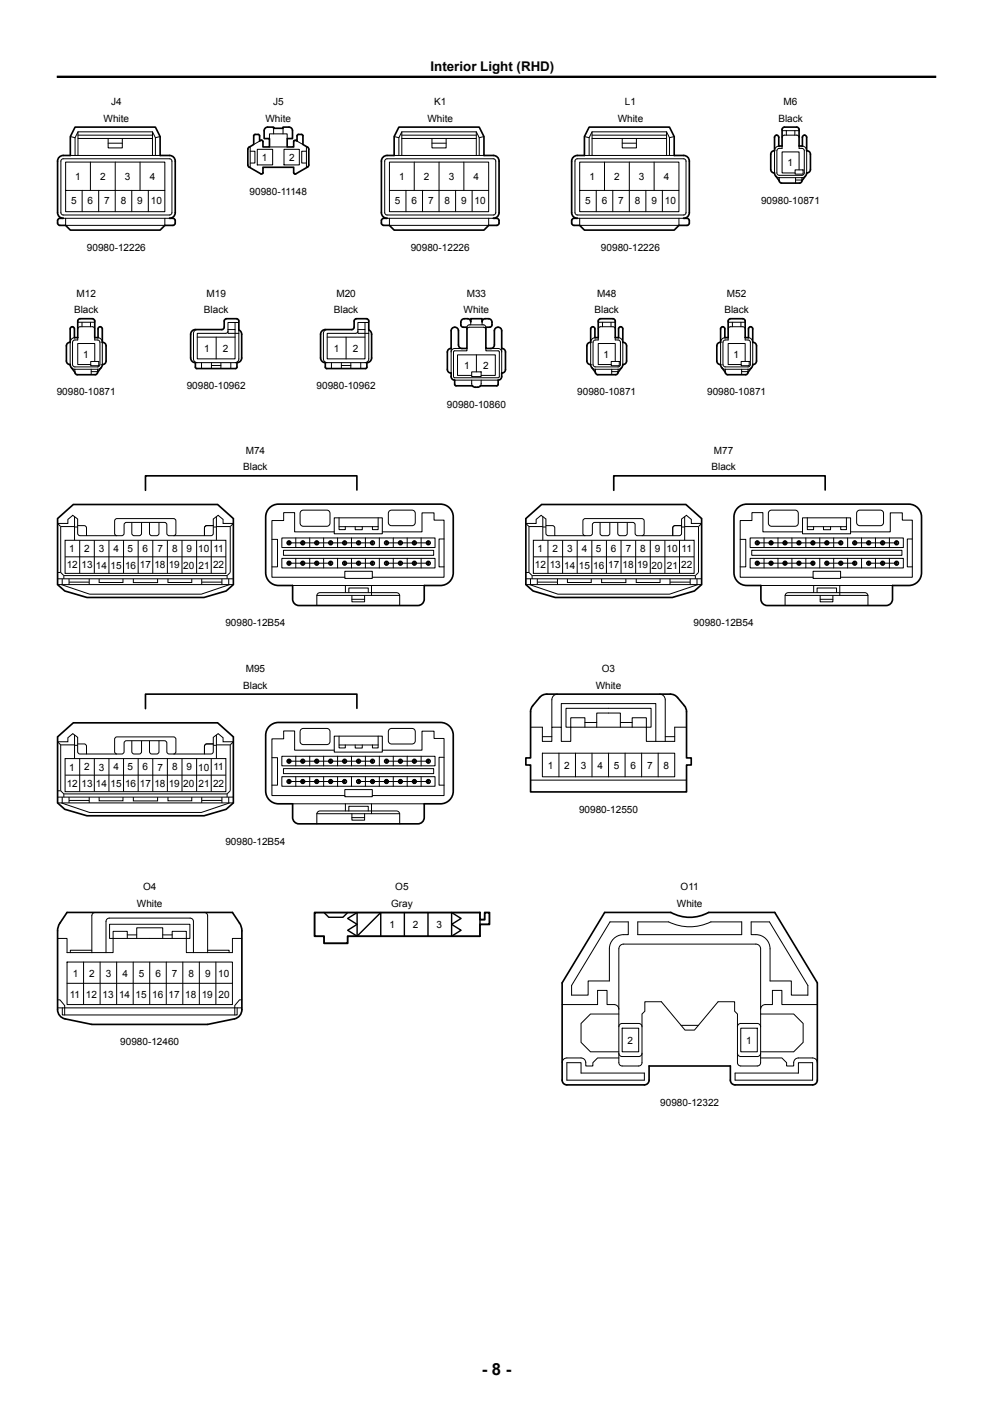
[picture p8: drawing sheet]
<svg xmlns="http://www.w3.org/2000/svg" width="210mm" height="297mm" viewBox="0 0 210 297" stroke-linecap="round" stroke-linejoin="round" font-family="sans-serif">
<g fill="none" stroke="#000" stroke-width=".21">
<path d="M12.9 33.8l.5-.2 22.7 .1 .3 .4-.1 11.1-.4 .3-22.8-.1-.2-.4zM14.9 32.9h19M14.9 28.9l1 .2M16.5 29.3h15.7M16.5 28.6h15.7M16.5 27.9v5M19.1 34.3v6M22.9 29.3v2h3v-2M22.9 30.3h3M24.4 34.3v10.5M29.6 34.3v6M32.2 27.9v5"/>
<path d="M32.9 32.9v-3.8l-.7-1.2h-15.7l-.6 1.2v3.8M33.9 28.9l-1 .2M52.9 32h1v2.5h-1M52.9 31v4.5M54.4 31.6h3.3v3.3h-3.3zM54.9 29.8l-1.2 .8M57 29.3v-1h3.7v1M57 31.1h3.7M57.9 27.1v1.2M59.9 27.1v1.2M60.1 31.6h3.2v3.3h-3.2zM62.8 29.8l1.3 .8"/>
<path d="M64.8 32h-1v2.5h1M64.8 31v4.5M81.4 33.8l.5-.2 22.7 .1 .2 .4v11.1l-.5 .3-22.7-.1-.2-.4zM83.4 32.9h18.9M83.4 28.9l1 .2M85 29.3h15.7M85 28.6h15.7M85 27.9v5M87.6 34.3v6M91.4 29.3v2h2.9v-2M91.4 30.3h2.9M92.9 34.3v10.5"/>
<path d="M98.1 34.3v6M100.7 27.9v5M101.3 32.9v-3.8l-.6-1.2h-15.7l-.6 1.2v3.8M102.3 28.9l-1 .2M121.7 33.8l.4-.2 22.7 .1 .3 .4-.1 11.1-.4 .3-22.8-.1-.2-.4zM123.6 32.9h19M123.6 28.9l1 .2M125.2 29.3h15.8M125.2 28.6h15.8M125.2 27.9v5M127.8 34.3v6M131.6 29.3v2h3v-2"/>
<path d="M131.6 30.3h3M133.1 34.3v10.5M138.3 34.3v6M141 27.9v5M141.6 32.9v-3.8l-.6-1.2h-15.8l-.6 1.2v3.8M142.6 28.9l-1 .2M164.1 37.3l.7 .3M164.7 30.9a.99 .99 0 0 0-.9 1v4.7M164.8 37.6h4.8M164.8 37.6v.6M165.4 30.9v.5l-.9 .1-.2 .4 .1 4.9 .4 .3h4.8l.4-.3 .1-.2v-4.7l-.3-.4-.8-.1v-.5M165.4 27.6h3.6"/>
<path d="M166.3 27.6v1M168.1 27.6v1M168.1 35.9h1.7v.9h-1.7zM168.2 37.6v1.1M168.2 38.1h1.4M169 29.1l-.3-.4-.2-.1h-2.6l-.4 .2-.1 .3M169 35.9v-3.8h-3.6v4.5h2.7M169.6 37.6v.6M169.7 30.9a.99 .99 0 0 1 .9 1v4.7M170.3 37.3l-.7 .3M13.4 46.2h22.5M13.9 40.3h21v4.5h-21z"/>
<path d="M13.9 40.3v-6h21v6M13.9 46.2v1.5h21v-1.5M17.4 40.3v4.5M20.9 40.3v4.5M27.9 40.3v4.5M31.4 40.3v4.5M81.9 46.2h22.4M82.4 40.3h20.9v4.5h-20.9zM82.4 40.3v-6h20.9v6M82.4 46.2v1.5h20.9v-1.5M85.9 40.3v4.5M89.4 40.3v4.5"/>
<path d="M96.3 40.3v4.5M99.8 40.3v4.5M122.1 46.2h22.5M122.6 40.3h21v4.5h-21zM122.6 40.3v-6h21v6M122.6 46.2v1.5h21v-1.5M126.1 40.3v4.5M129.6 40.3v4.5M136.6 40.3v4.5M140.1 40.3v4.5M15.1 77.8l.7 .3M15.7 71.4a.99 .99 0 0 0-.9 1v4.7"/>
<path d="M15.8 78.1h4.8M15.8 78.1v.7M16.4 71.4v.5l-.8 .1-.3 .4 .1 5 .4 .2h4.8l.5-.2v-.3v-4.7l-.2-.4-.9-.1v-.5M16.4 68.2h3.6M17.3 68.2v.9M19.1 68.2v.9M19.2 76.5h1.7v.9h-1.7zM19.3 78.1v1.2M19.3 78.6h1.3M20 69.6l-.2-.4-.3-.1h-2.6l-.4 .3-.1 .2M20 76.5v-3.8h-3.6v4.4h2.8M20.6 78.1v.7"/>
<path d="M20.7 71.4a.99 .99 0 0 1 .9 1v4.7M21.3 77.8l-.7 .3M41.3 76.7h8.8M41.7 69.7a.8 .8 0 0 0-.8 .8v5.4a.8 .8 0 0 0 .8 .8M41.7 71.3h8M42.6 76.7v1.3M44.7 76.7v1.3M44.7 77.3h2M45.7 71.3v4.6M46.7 76.7v1.3M48.2 69.7h1.5M48.8 76.7v1.3"/>
<path d="M49.7 68.2v7.7h-8v-5.4h6l.4-.2 .1-.3M50.5 69.8v6.1a.8 .8 0 0 1-.8 .8M50.5 68.2h-2.3v2.3h2.3M68.8 76.7h8.8M69.2 69.7a.8 .8 0 0 0-.8 .8v5.4a.8 .8 0 0 0 .8 .8M69.2 71.3h8M70.1 76.7v1.3M72.2 77.3h2M72.2 76.7v1.3M73.2 71.3v4.6M74.2 76.7v1.3M75.7 69.7h1.5"/>
<path d="M76.3 76.7v1.3M77.2 68.2v7.7h-8v-5.4h6l.4-.2 .1-.3M78 69.8v6.1a.8 .8 0 0 1-.8 .8M78 68.2h-2.3v2.3h2.3M95.4 73.7v5.2M96.2 69.2h.1M97.7 73.7h-1.5a.75 .75 0 0 0-.8 .8M98.8 69.2v-.2l.5-.3h3l.4 .3 .1 .2M98.8 73.7v.5l-2.8 .1v5.5h9.5v-5.5l-2.7-.1v-.5M99.6 68.1v.6M99.8 78.7h2v1h-2zM99.8 79.4h-3v-4.3h8v4.3h-3"/>
<path d="M100.8 75.1v3.6M102 68.1v.6M102.8 69.7l-.1-.2-.4-.3h-3l-.5 .3v.2M103.8 73.7h1.5a.75 .75 0 0 1 .8 .8M105.3 69.2h.1M106.1 73.7v5.2M125.2 77.8l.7 .3M125.8 71.4a.99 .99 0 0 0-.9 1v4.7M125.9 78.1h4.8M125.9 78.1v.7M126.5 71.4v.5l-.8 .1-.3 .4 .1 5 .4 .2h4.8l.4-.2 .1-.3v-4.7l-.2-.4-.9-.1v-.5M126.5 68.2h3.6"/>
<path d="M127.4 68.2v.9M129.2 68.2v.9M129.3 76.5h1.7v.9h-1.7zM129.4 78.6h1.3M129.4 78.1v1.2M130.1 69.6l-.2-.4-.3-.1h-2.6l-.4 .3-.1 .2M130.1 76.5v-3.8h-3.6v4.4h2.8M130.7 78.1v.7M130.8 71.4a.99 .99 0 0 1 .9 1v4.7M131.4 77.8l-.7 .3M152.7 77.8l.7 .3M153.3 71.4a.99 .99 0 0 0-.9 1v4.7"/>
<path d="M153.4 78.1h4.8M153.4 78.1v.7M154 71.4v.5l-.9 .1-.2 .4 .1 5 .4 .2h4.8l.4-.2 .1-.3v-4.7l-.3-.4-.8-.1v-.5M154 68.2h3.6M154.9 68.2v.9M156.7 68.2v.9M156.7 76.5h1.7v.9h-1.7zM156.8 78.6h1.4M156.8 78.1v1.2M157.6 69.6l-.3-.4-.2-.1h-2.6l-.4 .3-.1 .2M157.6 76.5v-3.8h-3.6v4.4h2.7M158.2 78.1v.7"/>
<path d="M158.3 71.4a.99 .99 0 0 1 .9 1v4.7M158.9 77.8l-.7 .3M96.2 80.4h9.2M99.8 80.4l.1 1.2M101.8 80.4l-.2 1.2M12.8 111.4l-.6-.7h2.2v-.8l1-.9 1 .8v3l.3 .5h.2h9.1l.2-.5 .1-2 .4-.3 8.3 .1 .3 .4 .1 2.1 .4 .2h8.8l.4-.2 .1-.3v-3l1-.8 1.1 .9v.8h2.2l-.7 .7M12.8 111.4h3M12.8 111.4v9.7M13.8 114.3h34v7h-34zM13.8 117.8h34M15.8 109.3v5M15.8 111.5h.6"/>
<path d="M16.4 111.2h1.4l.4 .2 .1 2M16.9 114.3v7M19.9 114.3v7M23 114.3v7M24.7 113.3h-.2l-.3-.5v-2.6l.1-.3 .4-.2 12.3 .1 .2 .4v2.6l-.1 .3-.4 .2M26.1 114.3v7M27.9 110.5v2.3l.2 .5h.3h1l.5-.2v-2.6M29.2 114.3v7M31.6 110.5v2.3l.3 .5h.2h1l.5-.2v-2.6M32.3 114.3v7M35.4 114.3v7M38.5 114.3v7"/>
<path d="M41.6 114.3v7M44.7 114.3v7M45.1 111.2h-1.4l-.4 .2-.1 2M45.1 111.5h.7M45.1 111.2h-1.4l-.4 .2-.1 1.9M45.8 111.4h2.9M45.8 109.3v5M48.7 111.4v9.7l-.7 .7M57.5 114.1h1.2v5.8h-1.2M59.6 113.8h32.4v2h-32.4zM59.6 118.1h32.4v2h-32.4zM59.9 116.4h31.8v1.1h-31.8z"/>
<path d="M61 115.2v-.7h.2v.7M61 119.5v-.7h.2v.7M61.1 119.1h8.8M61.1 114.8h17.7M62.6 113.8v2M62.6 118.1v2M63.7 108.1l.4-.2h5a.67 .67 0 0 1 .7 .7v2.1a.67 .67 0 0 1-.7 .6h-5a.67 .67 0 0 1-.6-.6v-2.1zM63.9 115.2v-.7h.2v.7M63.9 119.5v-.7h.2v.7M65.5 113.8v2M65.5 118.1v2M66.9 115.2v-.7h.2v.7"/>
<path d="M66.9 119.5v-.7h.2v.7M68.4 113.8v2M68.4 118.1v2M69.8 115.2v-.7h.2v.7M69.8 119.5v-.7h.2v.7M70.7 109.5h10.2v3.4h-10.2zM70.7 112.5h-8.4v-4.1h-2.3v1.7h-2.5v12h15.4M71.4 113.8v2M71.4 118.1v2M71.7 109.5v2.5h1.3v-.6M71.7 111.4h8.3M72.8 115.2v-.7h.2v.7"/>
<path d="M72.8 119.5v-.7h.2v.7M72.9 119.1h5.9M74.3 113.8v2M74.3 118.1v2M75.1 111.4v.7h1.5v-.7M75.7 115.2v-.7h.2v.7M75.7 119.5v-.7h.2v.7M77.3 113.8v2M77.3 118.1v2M78.7 115.2v-.7h.2v.7M78.7 119.5v-.7h.2v.7M80 109.5v2.5h-1.2v-.6"/>
<path d="M80.2 113.8v2M80.2 118.1v2M80.9 112.5h8.3v-4h2.6v1.5h2.1v12.1h-15.2M81.6 115.2v-.7h.2v.7M81.6 119.5v-.7h.2v.7M81.7 119.1h8.9M81.7 114.8h8.9M82.3 108.1l.5-.2h4.3a.67 .67 0 0 1 .7 .7v1.9a.68 .68 0 0 1-.7 .7h-4.3a.67 .67 0 0 1-.7-.7v-1.9zM83.2 113.8v2M83.2 118.1v2M84.6 115.2v-.7h.2v.7M84.6 119.5v-.7h.2v.7"/>
<path d="M86.1 113.8v2M86.1 118.1v2M87.5 115.2v-.7h.2v.7M87.5 119.5v-.7h.2v.7M89.1 113.8v2M89.1 118.1v2M90.5 115.2v-.7h.2v.7M90.5 119.5v-.7h.2v.7M93.9 114h-1.1v5.9h1.1M111.9 111.4l-.7-.7h2.2v-.8l1-.9 1.1 .8v3l.2 .5h.3h9l.3-.5v-2l.5-.3 8.3 .1 .2 .4 .1 2.1 .4 .2h8.8l.5-.2v-.3v-3l1.1-.8 1 .9v.8h2.2l-.7 .7M111.9 111.4h2.9M111.9 111.4v9.7"/>
<path d="M112.8 114.3h34v7h-34zM112.8 117.8h34M114.8 111.5h.7M114.8 109.3v5M115.5 111.2h1.3l.5 .2v2M115.9 114.3v7M119 114.3v7M122.1 114.3v7M123.8 113.3h-.3l-.2-.5v-2.6v-.3l.5-.2 12.2 .1 .2 .4v2.6v.3l-.5 .2M125.2 114.3v7M126.9 110.5v2.3l.3 .5h.2h1.1l.4-.2 .1-2.6M128.2 114.3v7"/>
<path d="M130.6 110.5v2.3l.3 .5h.2h1.1l.4-.2 .1-2.6M131.3 114.3v7M134.4 114.3v7M137.5 114.3v7M140.6 114.3v7M143.7 114.3v7M144.1 111.2h-1.3l-.5 .2v2M144.1 111.5h.7M144.2 111.2h-1.4l-.5 .2v1.9M144.8 111.4h2.9M144.8 109.3v5M147.7 111.4v9.7l-.6 .7"/>
<path d="M156.5 114.1h1.2v5.8h-1.2M158.6 113.8h32.4v2h-32.4zM158.6 118.1h32.4v2h-32.4zM159 116.4h31.7v1.1h-31.7zM160 115.2v-.7h.3v.7M160 119.5v-.7h.3v.7M160.1 119.1h11.8M160.1 114.8h17.7M161.6 113.8v2M161.6 118.1v2M162.7 108.1l.5-.2h4.9a.67 .67 0 0 1 .7 .7v2.1a.67 .67 0 0 1-.7 .6h-4.9a.67 .67 0 0 1-.7-.6v-2.1zM162.9 115.2v-.7h.3v.7"/>
<path d="M162.9 119.5v-.7h.3v.7M164.5 113.8v2M164.5 118.1v2M165.9 115.2v-.7h.2v.7M165.9 119.5v-.7h.2v.7M167.5 113.8v2M167.5 118.1v2M168.8 115.2v-.7h.3v.7M168.8 119.5v-.7h.3v.7M169.7 109.5h10.2v3.4h-10.2zM169.7 112.5h-8.4v-4.1h-2.3v1.7h-2.5v12h15.5M170.4 113.8v2"/>
<path d="M170.4 118.1v2M170.7 109.5v2.5h1.4v-.6M170.7 111.4h8.3M171.8 115.2v-.7h.2v.7M171.8 119.5v-.7h.2v.7M173.4 113.8v2M173.4 118.1v2M174.2 111.4v.7h1.4v-.7M174.7 115.2v-.7h.3v.7M174.7 119.5v-.7h.3v.7M174.9 119.1h5.9M176.3 113.8v2"/>
<path d="M176.3 118.1v2M177.7 115.2v-.7h.2v.7M177.7 119.5v-.7h.2v.7M179 109.5v2.5h-1.2v-.6M179.3 113.8v2M179.3 118.1v2M179.9 112.5h8.4v-4h2.5v1.5h2.1v12.1h-15.1M180.6 115.2v-.7h.3v.7M180.6 119.5v-.7h.3v.7M180.8 114.8h8.8M181.4 108.1l.4-.2h4.4a.67 .67 0 0 1 .7 .7v1.9a.68 .68 0 0 1-.7 .7h-4.4a.67 .67 0 0 1-.6-.7v-1.9zM182.2 113.8v2"/>
<path d="M182.2 118.1v2M183.6 115.2v-.7h.2v.7M183.6 119.5v-.7h.2v.7M183.7 119.1h5.9M185.1 113.8v2M185.1 118.1v2M186.5 115.2v-.7h.3v.7M186.5 119.5v-.7h.3v.7M188.1 113.8v2M188.1 118.1v2M189.5 115.2v-.7h.2v.7M189.5 119.5v-.7h.2v.7"/>
<path d="M192.9 114h-1v5.9h1M12.2 122.4h37.2M12.2 123.7h37.2M12.2 121.1h.6M12.8 121.1l.7 .7M13 123.7l5.9 2h23.7l6-2M13.2 122.4v1.3M13.5 121.8h34.5M13.5 121.8v.6M14.6 122.4v1.3M14.6 123.1h4.3M18.9 122.4v1.3"/>
<path d="M21 122.4v.8h5v-.8M28.2 122.4v.8h5.1v-.8M35.5 122.4v.8h5.1v-.8M42.7 123.1h4.2M42.7 122.4v1.3M46.9 122.4v1.3M48 121.8v.6M48.4 122.4v1.3M61.9 123.9h27.8M67 128.1v-2.1a.68 .68 0 0 1 .7-.6h16.2a.68 .68 0 0 1 .6 .6v2.1M67 126h17.5M72.9 120.8h5.8v1.6h-5.8z"/>
<path d="M73 123.9v1.5M73.8 125.4v-1h4.1v1M74.4 126v1.3h2.7v-1.3M74.4 126.8h2.7M78.6 123.9v2.1M111.2 122.4h37.2M111.2 123.7h37.2M111.2 121.1h.7M111.9 121.1l.6 .7M112 123.7l6 2h23.6l6-2M112.2 122.4v1.3M112.5 121.8h34.6"/>
<path d="M112.5 121.8v.6M113.6 123.1h4.3M113.6 122.4v1.3M117.9 122.4v1.3M120 122.4v.8h5v-.8M127.2 122.4v.8h5.2v-.8M134.6 122.4v.8h5v-.8M141.7 123.1h4.3M141.7 122.4v1.3M146 122.4v1.3M147.1 121.8v.6M147.4 122.4v1.3"/>
<path d="M160.9 123.9h27.9M166 128.1v-2.1a.68 .68 0 0 1 .7-.6h16.2a.68 .68 0 0 1 .7 .6v2.1M166 126h17.6M172 120.8h5.8v1.6h-5.8zM172.1 123.9v1.5M172.8 125.4v-1h4.1v1M173.5 126v1.3h2.6v-1.3M173.5 126.8h2.6M177.6 123.9v2.1M12.8 157.6l-.6-.7h2.2v-.8l1-.9 1 .8v3l.3 .4 .2 .1 9.1-.1 .2-.4 .1-2.1 .4-.2 8.3 .1 .3 .4 .1 2.1 .4 .2h8.8l.4-.2 .1-.3v-3l1-.8 1.1 .9v.8h2.2l-.7 .7M12.8 157.6v9.7M12.8 157.6h3"/>
<path d="M15.8 155.5v5M15.8 157.7h.6M16.4 157.4h1.4l.4 .2 .1 2M24.7 159.5l-.2-.1-.3-.4v-2.6l.1-.3 .4-.2 12.3 .1 .2 .4v2.6l-.1 .3-.4 .2M27.9 156.7v2.3l.2 .4 .3 .1h1l.5-.2v-2.6M31.6 156.7v2.3l.3 .4 .2 .1h1l.5-.2v-2.6M45.1 157.4h-1.4l-.4 .2-.1 2M45.1 157.7h.7M45.1 157.4h-1.4l-.4 .2-.1 1.9M45.8 155.5v5M45.8 157.6h2.9M48.7 157.6v9.7l-.7 .6"/>
<path d="M59.6 160h32.4v2h-32.4zM62.6 160v2M63.7 154.3l.4-.2h5a.67 .67 0 0 1 .7 .7v2a.67 .67 0 0 1-.7 .7h-5a.67 .67 0 0 1-.6-.7v-2zM65.5 160v2M68.4 160v2M70.7 155.7h10.2v3.4h-10.2zM70.7 158.7h-8.4v-4.1h-2.3v1.7h-2.5v12h15.4M71.4 160v2M71.7 155.7v2.5h1.3v-.6M71.7 157.6h8.3M74.3 160v2M75.1 157.6v.6h1.5v-.6"/>
<path d="M77.3 160v2M80 155.7v2.5h-1.2v-.6M80.2 160v2M80.9 158.7h8.3v-4h2.6v1.5h2.1v12.1h-15.2M82.3 154.3l.5-.2h4.3a.67 .67 0 0 1 .7 .7v1.9a.68 .68 0 0 1-.7 .7h-4.3a.67 .67 0 0 1-.7-.7v-1.9zM83.2 160v2M86.1 160v2M89.1 160v2M114.7 159.3h28v5h-28zM114.7 155.8h2M117.9 146.8a1.2 1.2 0 0 0-1.2 1.2v5.8M118.2 159.3v5"/>
<path d="M118.7 153.8v-5h20v8M120.7 153.8h-1v-4h18v4h-1M120.7 153.8v-2h3v2M120.7 153.8h16M120.7 153.8v3h-2v-3h-2v3h-2v-3h-2.5M121.7 159.3v5M123.7 152.8h2.5M125.2 159.3v5M126.2 153.8v-3h5v3M128.7 159.3v5M131.2 152.8h2.5M132.2 159.3v5"/>
<path d="M133.7 153.8v-2h3v2M135.7 159.3v5M136.7 153.8v3h6v-3h2.5M139.2 159.3v5M139.5 146.8a1.2 1.2 0 0 1 1.2 1.2v8.8M140.7 155.8h2M12.2 168.6h37.2M12.2 169.8h37.2M12.2 167.3h.6M12.8 167.3l.7 .6M13 169.8l5.9 2.1h23.7l6-2.1M13.2 168.6v1.2"/>
<path d="M13.5 167.9h34.5M13.5 167.9v.7M13.8 160.5h34v7h-34zM13.8 164h34M14.6 168.6v1.2M14.6 169.3h4.3M16.9 160.5v7M18.9 168.6v1.2M19.9 160.5v7M21 168.6v.8h5v-.8M23 160.5v7M26.1 160.5v7"/>
<path d="M28.2 168.6v.8h5.1v-.8M29.2 160.5v7M32.3 160.5v7M35.4 160.5v7M35.5 168.6v.8h5.1v-.8M38.5 160.5v7M41.6 160.5v7M42.7 168.6v1.2M42.7 169.3h4.2M44.7 160.5v7M46.9 168.6v1.2M48 167.9v.7"/>
<path d="M48.4 168.6v1.2M57.5 160.3h1.2v5.8h-1.2M59.6 164.3h32.4v2h-32.4zM59.9 162.6h31.8v1.1h-31.8zM61 161.3v-.6h.2v.6M61 165.6v-.6h.2v.6M61.1 165.3h11.8M61.1 161h17.7M61.9 170h27.8M62.6 164.3v2M63.9 161.3v-.6h.2v.6M63.9 165.6v-.6h.2v.6"/>
<path d="M65.5 164.3v2M66.9 161.3v-.6h.2v.6M66.9 165.6v-.6h.2v.6M67 174.3v-2.1a.68 .68 0 0 1 .7-.7h16.2a.68 .68 0 0 1 .6 .7v2.1M67 172.1h17.5M68.4 164.3v2M69.8 161.3v-.6h.2v.6M69.8 165.6v-.6h.2v.6M71.4 164.3v2M72.8 161.3v-.6h.2v.6M72.8 165.6v-.6h.2v.6M72.9 167h5.8v1.5h-5.8z"/>
<path d="M73 170v1.5M73.8 171.5v-.9h4.1v.9M74.3 164.3v2M74.4 172.1v1.4h2.7v-1.4M74.4 173h2.7M75.7 161.3v-.6h.2v.6M75.7 165.6v-.6h.2v.6M75.8 165.3h14.8M77.3 164.3v2M78.6 170v2.1M78.7 161.3v-.6h.2v.6M78.7 165.6v-.6h.2v.6"/>
<path d="M80.2 164.3v2M81.6 161.3v-.6h.2v.6M81.6 165.6v-.6h.2v.6M81.7 161h8.9M83.2 164.3v2M84.6 161.3v-.6h.2v.6M84.6 165.6v-.6h.2v.6M86.1 164.3v2M87.5 161.3v-.6h.2v.6M87.5 165.6v-.6h.2v.6M89.1 164.3v2M90.5 161.3v-.6h.2v.6"/>
<path d="M90.5 165.6v-.6h.2v.6M93.9 160.2h-1.1v5.9h1.1M112.2 165h33M12.2 198.5h2v3h5.2M20.1 193a.7 .7 0 0 0-.7 .7v7.8M23.9 198.5v-1.5h3v1.5M23.9 198.5h-.7v-3h17v3h-.8M23.9 198.5v3h-4.5M23.9 198.5h15.5M26.9 197.8h2M28.9 198.5v-2.2h5.5v2.2M34.4 197.8h2"/>
<path d="M36.4 198.5v-1.5h3v1.5M39.4 198.5v3h4.5M43.2 193a.7 .7 0 0 1 .7 .7v7.8M51.2 198.5h-2v3h-5.3M129 195h3.9v2.7a3.2 3.2 0 0 0-4 3v6.8h-4.5v3h-3.5v-2zM134.9 195h6.5a10.1 10.1 0 0 0 8.9 0h6.6v2.7h-22zM158.9 195h3.8l8.1 13.5v2h-3.4v-3h-4.5v-6.8a3.2 3.2 0 0 0-4-3zM12.2 211.5h.5l1 1.2v2M12.2 213.2h39M13.2 213.2v1.5h37v-1.5M14.2 203.5h35v9h-35zM14.2 208h35"/>
<path d="M17.7 203.5v9M19.4 201h-4.5v.5M21.2 203.5v9M22.4 201.5v-6.6a.7 .7 0 0 1 .7-.7h17.1a.7 .7 0 0 1 .7 .7v6.6M24.7 203.5v9M28.2 203.5v9M31.7 203.5v9M35.2 203.5v9M38.7 203.5v9M42.2 203.5v9M43.9 201h4.6v.5M45.7 203.5v9"/>
<path d="M51.2 211.5h-.5l-1 1.2v2M118.9 212.5h7.5v-3h2v3h1.5a1 1 0 0 1 1 1M130.9 217.2a.7 .7 0 0 1 .7-.7h3.5a.7 .7 0 0 1 .7 .7M130.9 214.5h-6l-2 2v4l2 2h6M131.2 200l.7-.3h28a1 1 0 0 1 1 1v24.1a.7 .7 0 0 1-.7 .7h-3.5a.7 .7 0 0 1-.7-.7v-10.3l-.6-.6v-2h-3.5l-5 6h-2l-5-6h-3.5v2l-.6 .6v10.3a.7 .7 0 0 1-.7 .7h-3.5a.7 .7 0 0 1-.7-.7v-24.1zM131.6 217.5h3.5v5h-3.5zM144 216.9h3.7M156 217.2a.7 .7 0 0 1 .7-.7h3.5a.7 .7 0 0 1 .7 .7M156.7 217.5h3.5v5h-3.5zM160.9 214.5h7l1.9 2v4l-1.9 2h-7M172.8 212.5h-7.4v-3h-2v3h-1.5a1 1 0 0 0-1 1M119.9 224.8h3v2.2h13.4v1.5h-16.4z"/>
<path d="M130.9 222.8a.7 .7 0 0 0 .7 .7h3.5a.7 .7 0 0 0 .7-.7M130.9 223.8h-4.5l-1 1v.7h-1.5a1.25 1.25 0 0 0-1-1.7h-3a1 1 0 0 0-1 1M155.5 227h13.3v-2.2h3v3.7h-16.3zM156 222.8a.7 .7 0 0 0 .7 .7h3.5a.7 .7 0 0 0 .7-.7M160.9 223.8h4.5l1 1v.7h1.5a1.25 1.25 0 0 1 .9-1.7h3a1 1 0 0 1 1 1"/>
<circle cx="61.1" cy="119.1" r=".45"/>
<circle cx="61.1" cy="114.8" r=".45"/>
<circle cx="61.1" cy="119.1" r=".35"/>
<circle cx="61.1" cy="114.8" r=".35"/>
<circle cx="64" cy="119.1" r=".45"/>
<circle cx="64" cy="114.8" r=".45"/>
<circle cx="64" cy="119.1" r=".35"/>
<circle cx="64" cy="114.8" r=".35"/>
<circle cx="67" cy="119.1" r=".45"/>
<circle cx="67" cy="114.8" r=".45"/>
<circle cx="67" cy="119.1" r=".35"/>
<circle cx="67" cy="114.8" r=".35"/>
<circle cx="69.9" cy="119.1" r=".45"/>
<circle cx="69.9" cy="114.8" r=".45"/>
<circle cx="69.9" cy="119.1" r=".35"/>
<circle cx="69.9" cy="114.8" r=".35"/>
<circle cx="72.9" cy="119.1" r=".45"/>
<circle cx="72.9" cy="114.8" r=".45"/>
<circle cx="72.9" cy="119.1" r=".35"/>
<circle cx="72.9" cy="114.8" r=".35"/>
<circle cx="75.8" cy="119.1" r=".45"/>
<circle cx="75.8" cy="114.8" r=".45"/>
<circle cx="75.8" cy="119.1" r=".35"/>
<circle cx="75.8" cy="114.8" r=".35"/>
<circle cx="78.8" cy="119.1" r=".45"/>
<circle cx="78.8" cy="114.8" r=".45"/>
<circle cx="78.8" cy="119.1" r=".35"/>
<circle cx="78.8" cy="114.8" r=".35"/>
<circle cx="81.7" cy="114.8" r=".35"/>
<circle cx="81.7" cy="119.1" r=".35"/>
<circle cx="81.7" cy="119.1" r=".45"/>
<circle cx="81.7" cy="114.8" r=".45"/>
<circle cx="84.7" cy="119.1" r=".45"/>
<circle cx="84.7" cy="114.8" r=".45"/>
<circle cx="84.7" cy="114.8" r=".35"/>
<circle cx="84.7" cy="119.1" r=".35"/>
<circle cx="87.6" cy="119.1" r=".45"/>
<circle cx="87.6" cy="114.8" r=".45"/>
<circle cx="87.6" cy="119.1" r=".35"/>
<circle cx="87.6" cy="114.8" r=".35"/>
<circle cx="90.6" cy="119.1" r=".35"/>
<circle cx="90.6" cy="114.8" r=".35"/>
<circle cx="90.6" cy="119.1" r=".45"/>
<circle cx="90.6" cy="114.8" r=".45"/>
<circle cx="160.1" cy="119.1" r=".45"/>
<circle cx="160.1" cy="114.8" r=".45"/>
<circle cx="160.1" cy="114.8" r=".35"/>
<circle cx="160.1" cy="119.1" r=".35"/>
<circle cx="163.1" cy="119.1" r=".45"/>
<circle cx="163.1" cy="114.8" r=".45"/>
<circle cx="163.1" cy="119.1" r=".35"/>
<circle cx="163.1" cy="114.8" r=".35"/>
<circle cx="166" cy="119.1" r=".45"/>
<circle cx="166" cy="114.8" r=".45"/>
<circle cx="166" cy="114.8" r=".35"/>
<circle cx="166" cy="119.1" r=".35"/>
<circle cx="169" cy="119.1" r=".45"/>
<circle cx="169" cy="114.8" r=".45"/>
<circle cx="169" cy="119.1" r=".35"/>
<circle cx="169" cy="114.8" r=".35"/>
<circle cx="171.9" cy="119.1" r=".45"/>
<circle cx="171.9" cy="114.8" r=".45"/>
<circle cx="171.9" cy="119.1" r=".35"/>
<circle cx="171.9" cy="114.8" r=".35"/>
<circle cx="174.9" cy="119.1" r=".45"/>
<circle cx="174.9" cy="114.8" r=".45"/>
<circle cx="174.9" cy="114.8" r=".35"/>
<circle cx="174.9" cy="119.1" r=".35"/>
<circle cx="177.8" cy="119.1" r=".45"/>
<circle cx="177.8" cy="114.8" r=".45"/>
<circle cx="177.8" cy="119.1" r=".35"/>
<circle cx="177.8" cy="114.8" r=".35"/>
<circle cx="180.8" cy="114.8" r=".35"/>
<circle cx="180.8" cy="119.1" r=".35"/>
<circle cx="180.8" cy="119.1" r=".45"/>
<circle cx="180.8" cy="114.8" r=".45"/>
<circle cx="183.7" cy="119.1" r=".45"/>
<circle cx="183.7" cy="114.8" r=".45"/>
<circle cx="183.7" cy="119.1" r=".35"/>
<circle cx="183.7" cy="114.8" r=".35"/>
<circle cx="186.7" cy="119.1" r=".45"/>
<circle cx="186.7" cy="114.8" r=".45"/>
<circle cx="186.7" cy="114.8" r=".35"/>
<circle cx="186.7" cy="119.1" r=".35"/>
<circle cx="189.6" cy="119.1" r=".35"/>
<circle cx="189.6" cy="114.8" r=".35"/>
<circle cx="189.6" cy="119.1" r=".45"/>
<circle cx="189.6" cy="114.8" r=".45"/>
<circle cx="61.1" cy="165.3" r=".45"/>
<circle cx="61.1" cy="161" r=".45"/>
<circle cx="61.1" cy="165.3" r=".35"/>
<circle cx="61.1" cy="161" r=".35"/>
<circle cx="64" cy="165.3" r=".45"/>
<circle cx="64" cy="161" r=".45"/>
<circle cx="64" cy="161" r=".35"/>
<circle cx="64" cy="165.3" r=".35"/>
<circle cx="67" cy="165.3" r=".45"/>
<circle cx="67" cy="161" r=".45"/>
<circle cx="67" cy="161" r=".35"/>
<circle cx="67" cy="165.3" r=".35"/>
<circle cx="69.9" cy="165.3" r=".45"/>
<circle cx="69.9" cy="161" r=".45"/>
<circle cx="69.9" cy="165.3" r=".35"/>
<circle cx="69.9" cy="161" r=".35"/>
<circle cx="72.9" cy="165.3" r=".45"/>
<circle cx="72.9" cy="161" r=".45"/>
<circle cx="72.9" cy="165.3" r=".35"/>
<circle cx="72.9" cy="161" r=".35"/>
<circle cx="75.8" cy="165.3" r=".45"/>
<circle cx="75.8" cy="161" r=".45"/>
<circle cx="75.8" cy="165.3" r=".35"/>
<circle cx="75.8" cy="161" r=".35"/>
<circle cx="78.8" cy="165.3" r=".45"/>
<circle cx="78.8" cy="161" r=".45"/>
<circle cx="78.8" cy="161" r=".35"/>
<circle cx="78.8" cy="165.3" r=".35"/>
<circle cx="81.7" cy="161" r=".35"/>
<circle cx="81.7" cy="165.3" r=".35"/>
<circle cx="81.7" cy="165.3" r=".45"/>
<circle cx="81.7" cy="161" r=".45"/>
<circle cx="84.7" cy="165.3" r=".45"/>
<circle cx="84.7" cy="161" r=".45"/>
<circle cx="84.7" cy="161" r=".35"/>
<circle cx="84.7" cy="165.3" r=".35"/>
<circle cx="87.6" cy="165.3" r=".45"/>
<circle cx="87.6" cy="161" r=".45"/>
<circle cx="87.6" cy="161" r=".35"/>
<circle cx="87.6" cy="165.3" r=".35"/>
<circle cx="90.6" cy="165.3" r=".35"/>
<circle cx="90.6" cy="161" r=".35"/>
<circle cx="90.6" cy="165.3" r=".45"/>
<circle cx="90.6" cy="161" r=".45"/>
</g>
<g fill="none" stroke="#000" stroke-width=".35">
<path d="M15.9 26.9h17l1 2v4h2a1.2 1.2 0 0 1 1.2 1.2v10.9a1.2 1.2 0 0 1-1.2 1.2h.9a.97 .97 0 0 1 0 1.4l-1.9 .1-1 1h-19l-1-1-1.5-.1a.97 .97 0 0 1 0-1.4h1a1.2 1.2 0 0 1-1.2-1.2v-10.9a1.2 1.2 0 0 1 1.2-1.2h1.5v-4zM55.6 36.7l-.4 .1-2.7-1.6-.1-3.6 .3-.5 1-.5v-1.9l.3-.3 .9 .2v1.2l.4-.1 .3 .1v1.3h1.4v-1.8h-1.1v-1.7a.75 .75 0 0 1 .7-.7h1.3v.2h2v-.2h1.2a.75 .75 0 0 1 .8 .7v1.7h-1.2v1.8h1.4v-1.2l.3-.2 .4 .1 .1-1.2 .2-.2 .8 .1 .2 .2v1.9l1.2 .8v3.5l-.1 .3-2.8 1.6-.3-.3v-1.1h-6.5v1.3M84.4 26.9h16.9l1 2v4h2a1.2 1.2 0 0 1 1.2 1.2v10.9a1.2 1.2 0 0 1-1.2 1.2h1a.97 .97 0 0 1 0 1.4l-2 .1-1 1h-18.9l-1-1-1.5-.1a.97 .97 0 0 1 0-1.4h1a1.2 1.2 0 0 1-1.2-1.2v-10.9a1.2 1.2 0 0 1 1.2-1.2h1.5v-4zM124.6 26.9h17l1 2v4h2a1.2 1.2 0 0 1 1.2 1.2v10.9a1.2 1.2 0 0 1-1.2 1.2h.9a.97 .97 0 0 1 0 1.4l-1.9 .1-1 1h-19l-1-1-1.5-.1a.97 .97 0 0 1 0-1.4h1a1.2 1.2 0 0 1-1.2-1.2v-10.9a1.2 1.2 0 0 1 1.2-1.2h1.5v-4zM165.5 27.1l.4-.2h2.6l.4 .2 .1 3.8h.7v-1.9a.45 .45 0 0 1 .4-.4 .45 .45 0 0 1 .5 .4v2.9a.75 .75 0 0 1 .8 .7v3.2a.75 .75 0 0 1-.8 .8 2.53 2.53 0 0 1-1 1.6l-.1 .3-.4 .2h-3.8h-.3l-.2-.5a2.52 2.52 0 0 1-1-1.6h-.1a.75 .75 0 0 1-.7-.8v-3.2a.75 .75 0 0 1 .8-.7v-2.9a.45 .45 0 0 1 .4-.4 .45 .45 0 0 1 .5 .4v1.9h.7zM16.5 67.7l.4-.3h2.6l.5 .3v3.7h.7v-1.8a.45 .45 0 0 1 .5-.5 .45 .45 0 0 1 .4 .5l.1 2.8a.75 .75 0 0 1 .7 .8v3.2a.75 .75 0 0 1-.8 .7 2.53 2.53 0 0 1-1 1.7v.2l-.5 .3h-3.8l-.2-.1-.3-.4a2.52 2.52 0 0 1-1-1.7 .75 .75 0 0 1-.8-.7v-3.2a.75 .75 0 0 1 .8-.8v-2.8a.45 .45 0 0 1 .5-.5 .45 .45 0 0 1 .4 .5v1.8h.7zM40.6 70l.7-.3h5.9l.2-.5 .1-1.5 .4-.3 2.4 .1 .2 .4v1.9a.98 .98 0 0 1 .6 .9v5a1 1 0 0 1-1 1v1l-.3 .3h-8.2l-.3-.3v-1a1 1 0 0 1-1-1v-5zM68.1 70l.7-.3h5.8l.3-.5 .1-1.5 .4-.3 2.3 .1 .3 .4v1.9a.98 .98 0 0 1 .6 .9v5a1 1 0 0 1-1 1v1l-.3 .3h-8.2l-.3-.3v-1a1 1 0 0 1-1-1v-5zM96.2 69.2a.75 .75 0 0 1 .8 .8v3a.75 .75 0 0 0 .7 .7h1.1v-4.5h-.8a.96 .96 0 0 1-.6-1 .96 .96 0 0 1 .8-.8h.7a.65 .65 0 0 1 .7 .7v-.7h2.4v.7a.65 .65 0 0 1 .6-.7h.7a.96 .96 0 0 1 .8 .8 .96 .96 0 0 1-.5 1h-.8v4.5h1a.75 .75 0 0 0 .8-.7v-3a.75 .75 0 0 1 .7-.8M105.3 69.2a.75 .75 0 0 1 .8 .8v3.7a.75 .75 0 0 1 .8 .8v3.7a.75 .75 0 0 1-.8 .7v.8a.75 .75 0 0 1-.8 .7l.1 .9-.2 .3h-3.6a1.27 1.27 0 0 1-1.7 0h-3.6l-.1-.3v-.9a.75 .75 0 0 1-.8-.7v-.8a.75 .75 0 0 1-.8-.7v-3.7a.75 .75 0 0 1 .8-.8v-3.7a.75 .75 0 0 1 .8-.8M126.6 67.7l.4-.3h2.6l.4 .3 .1 3.7h.7v-1.8a.45 .45 0 0 1 .5-.5 .45 .45 0 0 1 .4 .5l.1 2.8a.75 .75 0 0 1 .7 .8v3.2a.75 .75 0 0 1-.8 .7 2.53 2.53 0 0 1-1 1.7l-.1 .2-.4 .3h-3.8l-.2-.1-.3-.4a2.52 2.52 0 0 1-1-1.7 .75 .75 0 0 1-.8-.7v-3.2a.75 .75 0 0 1 .8-.8v-2.8a.45 .45 0 0 1 .5-.5 .45 .45 0 0 1 .4 .5v1.8h.7zM154.1 67.7l.4-.3h2.6l.4 .3 .1 3.7h.7v-1.8a.45 .45 0 0 1 .4-.5 .45 .45 0 0 1 .5 .5v2.8a.75 .75 0 0 1 .8 .8v3.2a.75 .75 0 0 1-.8 .7 2.53 2.53 0 0 1-1 1.7l-.1 .2-.4 .3h-3.8l-.3-.1-.2-.4a2.52 2.52 0 0 1-1-1.7h-.1a.75 .75 0 0 1-.7-.7v-3.2a.75 .75 0 0 1 .8-.8v-2.8a.45 .45 0 0 1 .4-.5 .45 .45 0 0 1 .5 .5v1.8h.7z"/>
<path d="M12.2 109.7l3.3-3h30.5l3.4 3v14l-1.6 1.3-4.7 1.4h-24.7l-4.7-1.4-1.5-1.3zM57.2 107.2l1.1-.5 .6-.1h34.3a2.7 2.7 0 0 1 2.7 2.7v11.9a2.7 2.7 0 0 1-2.7 2.7h-3.5v2.8a1.35 1.35 0 0 1-1.3 1.4h-25.2a1.35 1.35 0 0 1-1.3-1.4v-2.8h-3a2.7 2.7 0 0 1-2.7-2.7v-11.9a2.7 2.7 0 0 1 1-2.1zM75.5 103.7v-3h-44.7v3M111.2 109.7l3.3-3h30.6l3.3 3v14l-1.5 1.3-4.7 1.4h-24.8l-4.7-1.4-1.5-1.3zM156.2 107.2l1.1-.5 .6-.1h34.3a2.7 2.7 0 0 1 2.7 2.7v11.9a2.7 2.7 0 0 1-2.7 2.7h-3.4v2.8a1.35 1.35 0 0 1-1.4 1.4h-25.1a1.35 1.35 0 0 1-1.4-1.4v-2.8h-3a2.7 2.7 0 0 1-2.7-2.7v-11.9a2.7 2.7 0 0 1 1-2.1zM174.5 103.7v-3h-44.7v3M12.2 155.9l3.3-3h30.5l3.4 3v13.9l-1.6 1.4-4.7 1.4h-24.7l-4.7-1.4-1.5-1.4zM57.2 153.4l1.1-.5 .6-.1h34.3a2.7 2.7 0 0 1 2.7 2.7v11.8a2.7 2.7 0 0 1-2.7 2.7h-3.5v2.9a1.35 1.35 0 0 1-1.3 1.4h-25.2a1.35 1.35 0 0 1-1.3-1.4v-2.9h-3a2.7 2.7 0 0 1-2.7-2.7v-11.8a2.7 2.7 0 0 1 1-2.1zM75.5 149.8v-3h-44.7v3.1M144.7 149.3l.4 .6 .1 .7v9.7h1v1.5h-1v5.7h-33v-5.7h-1v-1.5h1v-10.1l.5-.9 1.9-2.2 1-.3h26.2l.6 .2 .6 .3 1.7 2M127.9 193h14a8.3 8.3 0 0 0 8 0h14l8.9 14.9v20.6a1 1 0 0 1-1 1h-16.3a1 1 0 0 1-1-1v-3h-17.2v3a1 1 0 0 1-1 1h-16.4a1 1 0 0 1-1-1v-20.6zM51.2 213.6l-.1-17-.3-1-1.6-2.6h-35l-1.7 2.6-.3 1v17a1.98 1.98 0 0 0 1.6 1.9l5.6 1.2h24.5l5.7-1.2a1.98 1.98 0 0 0 1.6-1.9"/>
</g>
<path d="M68.5 193l1 1h3l1-1M73.5 194.3l2-1.3v5l-2-1.2 2-1.3zM75.5 198l5-5v5M85.5 193v5M90.5 193v5M95.5 193l2 1.3-2 1.2 2 1.3-2 1.2zM101.5 194.5v1" fill="none" stroke="#000" stroke-width=".3"/>
<path d="M66.5 193h35v1.5h1v-1.5h1v2.5h-2v2.5h-28v1.5h-5v-1.5h-2z" fill="none" stroke="#000" stroke-width=".4"/>
<path d="M12 16.3h186" fill="none" stroke="#000" stroke-width=".5"/>
<text font-size="3.5" x="101.9" y="290.9">- 8 -</text>
<text font-size="2.8" x="91.1" y="15.1">Interior Light (RHD)</text>
<g font-size="2.1">
<text x="23.5" y="22.2">J4</text>
<text x="57.7" y="22.2">J5</text>
<text x="91.8" y="22.2">K1</text>
<text x="132.2" y="22.2">L1</text>
<text x="165.7" y="22.2">M6</text>
<text x="21.9" y="25.7">White</text>
<text x="56.2" y="25.7">White</text>
<text x="90.4" y="25.7">White</text>
<text x="130.6" y="25.7">White</text>
<text x="164.6" y="25.7">Black</text>
<text x="55.4" y="34">1</text>
<text x="61.2" y="34">2</text>
<text x="166.5" y="35.2">1</text>
<text x="15.9" y="38">1</text>
<text x="21.2" y="38">2</text>
<text x="26.4" y="38">3</text>
<text x="31.7" y="38">4</text>
<text x="52.8" y="41.2">90980-11148</text>
<text x="84.4" y="38">1</text>
<text x="89.6" y="38">2</text>
<text x="94.9" y="38">3</text>
<text x="100.1" y="38">4</text>
<text x="124.6" y="38">1</text>
<text x="129.9" y="38">2</text>
<text x="135.1" y="38">3</text>
<text x="140.4" y="38">4</text>
<text x="15" y="43.3">5</text>
<text x="18.5" y="43.3">6</text>
<text x="22" y="43.3">7</text>
<text x="25.5" y="43.3">8</text>
<text x="29" y="43.3">9</text>
<text x="31.9" y="43.3">10</text>
<text x="83.5" y="43.3">5</text>
<text x="87" y="43.3">6</text>
<text x="90.5" y="43.3">7</text>
<text x="94" y="43.3">8</text>
<text x="97.5" y="43.3">9</text>
<text x="100.4" y="43.3">10</text>
<text x="123.8" y="43.3">5</text>
<text x="127.3" y="43.3">6</text>
<text x="130.8" y="43.3">7</text>
<text x="134.3" y="43.3">8</text>
<text x="137.8" y="43.3">9</text>
<text x="140.6" y="43.3">10</text>
<text x="161" y="43.1">90980-10871</text>
<text x="18.4" y="53.1">90980-12226</text>
<text x="86.9" y="53.1">90980-12226</text>
<text x="127.1" y="53.1">90980-12226</text>
<text x="16.2" y="62.7">M12</text>
<text x="43.7" y="62.7">M19</text>
<text x="71.1" y="62.7">M20</text>
<text x="98.7" y="62.7">M33</text>
<text x="126.3" y="62.7">M48</text>
<text x="153.7" y="62.7">M52</text>
<text x="15.7" y="66.3">Black</text>
<text x="43.1" y="66.3">Black</text>
<text x="70.6" y="66.3">Black</text>
<text x="98" y="66.3">White</text>
<text x="125.7" y="66.3">Black</text>
<text x="153.2" y="66.3">Black</text>
<text x="17.6" y="75.7">1</text>
<text x="43.1" y="74.4">1</text>
<text x="47.1" y="74.4">2</text>
<text x="70.6" y="74.4">1</text>
<text x="74.6" y="74.4">2</text>
<text x="98.2" y="78">1</text>
<text x="102.2" y="78">2</text>
<text x="127.6" y="75.7">1</text>
<text x="155.1" y="75.7">1</text>
<text x="12" y="83.6">90980-10871</text>
<text x="39.5" y="82.3">90980-10962</text>
<text x="67" y="82.3">90980-10962</text>
<text x="122.1" y="83.6">90980-10871</text>
<text x="149.6" y="83.6">90980-10871</text>
<text x="94.5" y="86.3">90980-10860</text>
<text x="52" y="96">M74</text>
<text x="151" y="96">M77</text>
<text x="51.4" y="99.5">Black</text>
<text x="150.5" y="99.5">Black</text>
<text x="14.6" y="116.8">1</text>
<text x="17.8" y="116.8">2</text>
<text x="20.9" y="116.8">3</text>
<text x="24" y="116.7">4</text>
<text x="27" y="116.7">5</text>
<text x="30.1" y="116.8">6</text>
<text x="33.3" y="116.8">7</text>
<text x="36.4" y="116.8">8</text>
<text x="39.4" y="116.7">9</text>
<text x="41.9" y="116.8">10</text>
<text x="45.1" y="116.8">11</text>
<text x="113.7" y="116.8">1</text>
<text x="116.8" y="116.8">2</text>
<text x="119.9" y="116.8">3</text>
<text x="123" y="116.7">4</text>
<text x="126" y="116.7">5</text>
<text x="129.2" y="116.8">6</text>
<text x="132.3" y="116.8">7</text>
<text x="135.4" y="116.8">8</text>
<text x="138.5" y="116.7">9</text>
<text x="141" y="116.8">10</text>
<text x="144.2" y="116.8">11</text>
<text x="14.1" y="120.3">12</text>
<text x="17.2" y="120.2">13</text>
<text x="20.3" y="120.3">14</text>
<text x="23.4" y="120.3">15</text>
<text x="26.4" y="120.3">16</text>
<text x="29.6" y="120.3">17</text>
<text x="32.6" y="120.2">18</text>
<text x="35.7" y="120.2">19</text>
<text x="38.7" y="120.3">20</text>
<text x="42" y="120.3">21</text>
<text x="45.1" y="120.2">22</text>
<text x="113.1" y="120.3">12</text>
<text x="116.3" y="120.2">13</text>
<text x="119.3" y="120.3">14</text>
<text x="122.4" y="120.3">15</text>
<text x="125.5" y="120.3">16</text>
<text x="128.6" y="120.3">17</text>
<text x="131.7" y="120.2">18</text>
<text x="134.7" y="120.2">19</text>
<text x="137.8" y="120.3">20</text>
<text x="141" y="120.3">21</text>
<text x="144.1" y="120.2">22</text>
<text x="47.7" y="132.5">90980-12B54</text>
<text x="146.7" y="132.5">90980-12B54</text>
<text x="52" y="142.1">M95</text>
<text x="127.3" y="142.1">O3</text>
<text x="51.4" y="145.7">Black</text>
<text x="126" y="145.7">White</text>
<text x="14.1" y="166.4">12</text>
<text x="14.6" y="163">1</text>
<text x="17.2" y="166.4">13</text>
<text x="17.8" y="163">2</text>
<text x="20.3" y="166.5">14</text>
<text x="20.9" y="163">3</text>
<text x="23.4" y="166.5">15</text>
<text x="24" y="162.9">4</text>
<text x="26.4" y="166.5">16</text>
<text x="27" y="162.9">5</text>
<text x="29.6" y="166.4">17</text>
<text x="30.1" y="162.9">6</text>
<text x="32.6" y="166.4">18</text>
<text x="33.3" y="163">7</text>
<text x="35.7" y="166.4">19</text>
<text x="36.4" y="163">8</text>
<text x="38.7" y="166.4">20</text>
<text x="39.4" y="162.9">9</text>
<text x="41.9" y="163">10</text>
<text x="42" y="166.5">21</text>
<text x="45.1" y="166.4">22</text>
<text x="45.1" y="163">11</text>
<text x="115.8" y="162.6">1</text>
<text x="119.3" y="162.6">2</text>
<text x="122.8" y="162.6">3</text>
<text x="126.3" y="162.6">4</text>
<text x="129.8" y="162.6">5</text>
<text x="133.3" y="162.6">6</text>
<text x="136.8" y="162.6">7</text>
<text x="140.3" y="162.6">8</text>
<text x="122.5" y="171.9">90980-12550</text>
<text x="47.7" y="178.6">90980-12B54</text>
<text x="29" y="191.9">White</text>
<text x="30.3" y="188.3">O4</text>
<text x="82.7" y="191.9">Gray</text>
<text x="83.6" y="188.3">O5</text>
<text x="143.2" y="191.9">White</text>
<text x="143.9" y="188.3">O11</text>
<text x="82.3" y="196.3">1</text>
<text x="87.3" y="196.3">2</text>
<text x="92.3" y="196.3">3</text>
<text x="15.4" y="206.6">1</text>
<text x="18.9" y="206.6">2</text>
<text x="22.4" y="206.6">3</text>
<text x="25.9" y="206.6">4</text>
<text x="29.4" y="206.6">5</text>
<text x="32.9" y="206.6">6</text>
<text x="36.4" y="206.6">7</text>
<text x="39.9" y="206.6">8</text>
<text x="43.4" y="206.6">9</text>
<text x="46.2" y="206.6">10</text>
<text x="14.8" y="211.1">11</text>
<text x="18.2" y="211.1">12</text>
<text x="21.7" y="211.1">13</text>
<text x="25.2" y="211.1">14</text>
<text x="28.7" y="211.1">15</text>
<text x="32.2" y="211.1">16</text>
<text x="35.7" y="211.1">17</text>
<text x="39.2" y="211.1">18</text>
<text x="42.7" y="211.1">19</text>
<text x="46.2" y="211.1">20</text>
<text x="25.4" y="221.1">90980-12460</text>
<text x="132.7" y="220.8">2</text>
<text x="157.8" y="220.8">1</text>
<text x="139.6" y="233.9">90980-12322</text>
</g>
</svg>
